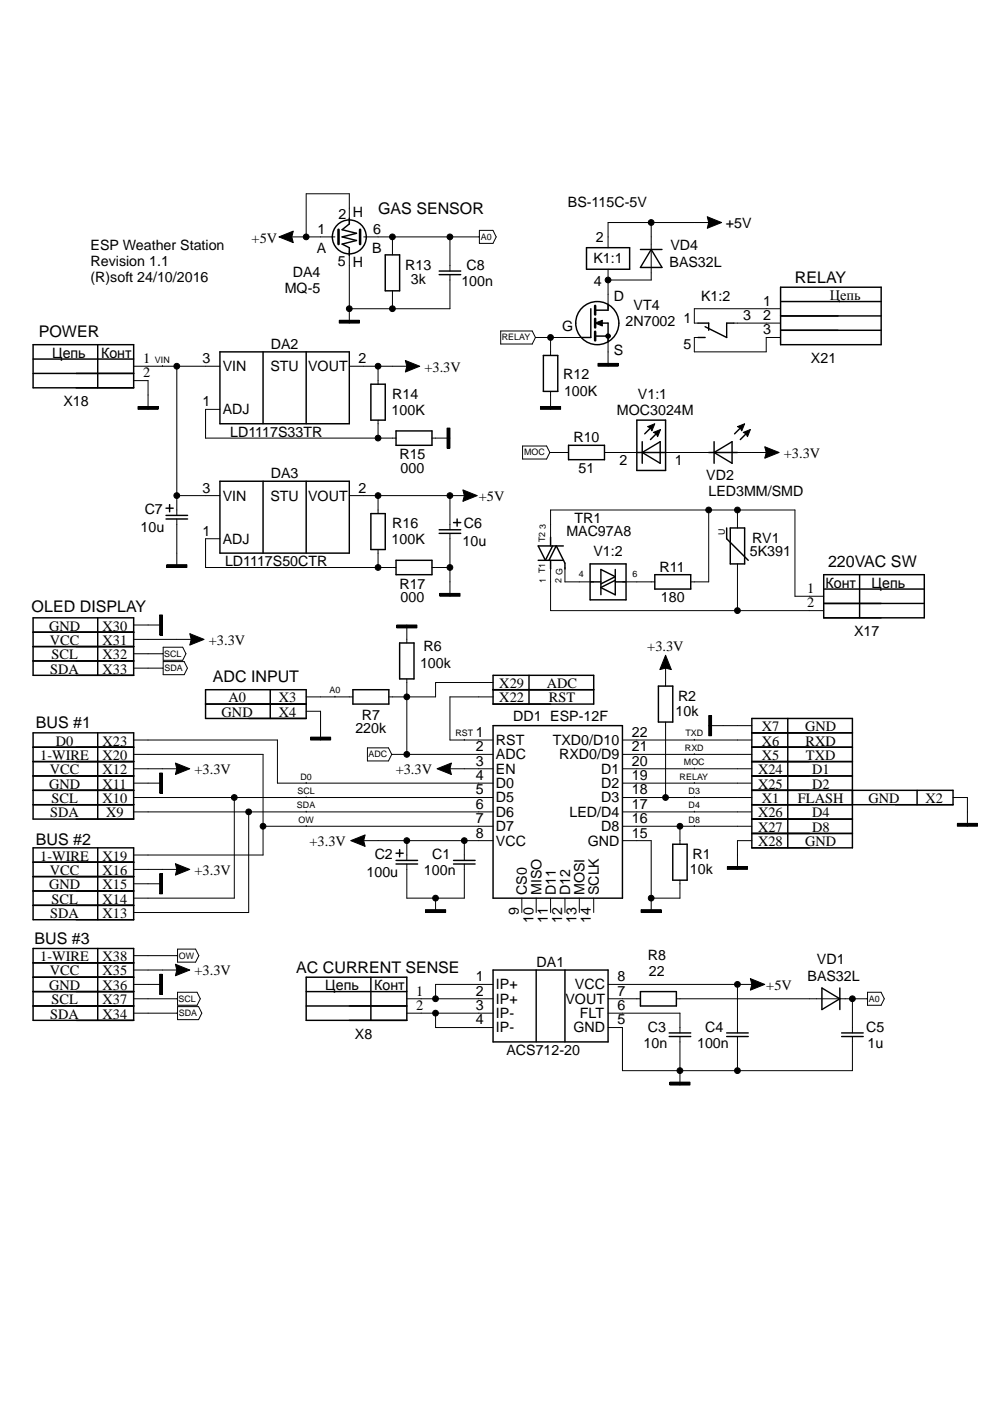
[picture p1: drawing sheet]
<svg xmlns="http://www.w3.org/2000/svg" width="210mm" height="297mm" viewBox="0 0 210 297" stroke-linecap="round" stroke-linejoin="round" font-family="sans-serif">
<g fill="none" stroke="#000" stroke-width=".21">
<path d="M59.1 50.2l3.1-1.2-.3 1.2 .3 1.2zM61.9 50.2h9.1M74.1 47.2v-6.1h-9.2v9.1M74.1 53.3v15.2M77.1 50.2h24.5M83.2 50.2v3.8M95.4 50.2v7.3M95.4 58.2v7.3h-21.3M101.6 48.8h2.9l.7 1.4-.7 1.4h-2.9zM128.9 57.1v8.4M138.1 47.2v12.2h-9.2M150 46l3 1.2-3 1.2 .3-1.2z"/>
<path d="M150.3 47.2h-21.4v5.3M28.3 77.7h18.3M34.4 77.5v.2M37.5 77.7v31.6M71.9 67.9h4.3v.6h-4.3zM74.1 77.7h12.2M80.2 77.7v3.8M83.2 61.7v3.8M85.9 76.4l3.1 1.3-3.1 1.2 .4-1.2zM106.2 70.2h6.6l.7 1.4-.7 1.3h-6.6zM113.5 71.6h9.6M116.7 71.6v3.8"/>
<path d="M126.2 68.5l1.5-.6v1.2zM126.8 77h4.3v.7h-4.3zM128.9 71.6v6.1M148 71.6h-.8v3h15.3v-3h3M155.6 68.5h9.9M165.5 65.5h-18.3v3h.8M28.3 80.7h3.1v6.1M29.3 86.2h4.2v.6h-4.2zM46.6 86.8h-3v6.1h40.4M80.2 89.1v3.8M91.6 92.9h3.8M94.8 90.8h.6v4.2h-.6z"/>
<path d="M110.8 94.6h5.1l.7 1.3-.7 1.4h-5.1zM114.6 86.2h4.3v.6h-4.3zM116.6 95.9h3.9M116.7 83v3.8M128.2 95.9h6.8M137.3 90.5l1.5-.7-.6 1.6-.3-.6zM138.5 91.7l1.5-.6-.6 1.5-.3-.6zM141.1 95.9h9.2M156.4 90.5l1.5-.7-.6 1.6-.3-.6zM156.4 95.9h6.1M157.6 91.7l1.5-.6-.6 1.5-.3-.6zM162.1 94.7l3.1 1.2-3.1 1.3 .4-1.3z"/>
<path d="M35.4 119.7h4.2v.6h-4.2zM37.5 110v10.3M37.5 105.1h9.1M46.6 114.2h-3v6.1h40.4M74.1 105.1h24.3M80.2 105.1v3.8M80.2 116.5v3.8M95.4 105.1v7.2M95.4 113.1v13.3M98.1 103.9l3.1 1.2-3.1 1.2 .3-1.2zM116.7 114.2v-6.1h51.9v18.3h6M150.3 108.1v15.3h-3.8"/>
<path d="M156.4 108.1v3.8M156.4 119.6v9.9M28.3 138.6h6.3M28.3 132.5h6.1M28.3 135.6h12.2M33.8 130.4h.6v4.3h-.6zM34.6 137.2h4.1l.7 1.4-.7 1.4h-4.1zM40.2 134.3l3.1 1.3-3.1 1.2 .3-1.2zM84.1 132.5h4.3v.6h-4.3zM86.3 132.5v3.8M91.6 120.3h3.8M93.3 125.8h4.2v.6h-4.2z"/>
<path d="M116.7 120.3v9.2h57.9M119.8 120.3v3.1h6.1M132 123.4h6.8M141.1 138.9l1.2 3.1-1.2-.3-1.2 .3zM28.3 159.9h27.5v21.4h-27.5M28.3 156.9h30.5v9.1h45.7M28.3 141.7h6.3M34.6 140.3h4.5l.6 1.4-.6 1.3h-4.5zM64.9 147.8h9.9M64.9 150.8h3.1v6.1M65.8 156.3h4.3v.6h-4.3zM71 147.6v.2"/>
<path d="M77.9 158.6h4.5l.7 1.3-.7 1.4h-4.5zM83.1 159.9h21.4M86.3 143.9v16M98.4 156.7v.2M104.5 144.7h-12.1v3.1h-10M104.5 147.8h-9.1v9.1h9.1M132 159.9h27.4M132 156.9h27.4M141.1 141.7v3.8M141.1 153.1v16M147.2 156.7v.2M147.2 159.8v.1"/>
<path d="M150.3 151.7h.6v4.3h-.6zM150.3 153.8h9.1M28.3 166h6.1M28.3 169.1h76.2M28.3 163h9.2M28.3 172.1h76.2M33.8 163.9h.6v4.3h-.6zM37.2 161.8l3 1.2-3 1.2 .3-1.2zM49.7 169.1v21.3h-21.4M52.7 172.1v21.4h-24.4M55.8 175.2h48.7M64.9 165.9v.1"/>
<path d="M64.9 168.9v.2M64.9 172v.1M64.9 175v.2M74.4 178.2l3-1.2-.3 1.2 .3 1.3zM77.1 178.2h27.4M86.3 178.2v4.2M92.7 163l3-1.2-.3 1.2 .3 1.2zM95.4 163h9.1M98.4 178.2v4.2M132 178.2h6.1v15.3M132 166h27.4M132 169.1h27.4"/>
<path d="M132 175.2h27.4M132 163h27.4M132 172.1h27.4M144.2 175.2v3.8M147.2 162.8v.2M147.2 165.9v.1M147.2 168.9v.2M147.2 172v.1M147.2 175v.2M159.4 178.2h-3v6.1M202.1 169.1h3v6.1M203 174.6h4.3v.6h-4.3z"/>
<path d="M28.3 184.3h9.2M28.3 187.4h6.1M33.8 185.2h.6v4.3h-.6zM37.2 183.1l3 1.2-3 1.2 .3-1.2zM86.3 183.2v7.2h12.1v-7.2M90.2 192.9h4.3v.6h-4.3zM92.4 190.4v3.1M110.6 190.4v3.1M113.7 190.4v3.1M116.7 190.4v3.1M119.8 190.4v3.1M122.8 190.4v3.1"/>
<path d="M125.9 190.4v3.1M135.9 192.9h4.3v.6h-4.3zM144.2 186.6v3.8h-6.1M154.2 183.7h4.3v.6h-4.3zM28.3 214.8h9.3M28.3 211.8h9.3M28.3 202.6h9.3M28.3 205.7h9.2M28.3 208.7h6.1M33.8 206.6h.6v4.2h-.6zM37.2 204.4l3 1.3-3 1.2 .3-1.2zM37.6 201.2h3.9l.7 1.4-.7 1.4h-3.9z"/>
<path d="M37.6 210.4h4.2l.7 1.4-.7 1.3h-4.2zM37.6 213.4h4.5l.7 1.4-.7 1.4h-4.5zM86.3 214.8h18.2M86.3 211.8h18.2M92.4 214.8v3.1h12.1M104.5 208.7h-12.1v3.1M128.9 214.8h15.3v4.2M128.9 211.8h6.9M128.9 217.9h3.1v9.1h48.7v-7.2M128.9 208.7h30.5M143.4 211.8h40.5M144.2 219.8v10.2"/>
<path d="M156.4 208.7v10.3M156.4 219.8v7.2M159.1 207.5l3 1.2-3 1.2 .3-1.2zM180.7 211.8v7.2M183.9 210.4h2.9l.7 1.4-.7 1.3h-2.9zM142 229.4h4.3v.6h-4.3z"/>
<circle cx="64.9" cy="50.2" r=".61"/>
<circle cx="83.2" cy="50.2" r=".61"/>
<circle cx="95.4" cy="50.2" r=".61"/>
<circle cx="128.9" cy="59.4" r=".61"/>
<circle cx="138.1" cy="47.2" r=".61"/>
<circle cx="37.5" cy="77.6" r=".61"/>
<circle cx="74.1" cy="65.5" r=".61"/>
<circle cx="80.2" cy="77.6" r=".61"/>
<circle cx="83.2" cy="65.5" r=".61"/>
<circle cx="116.7" cy="71.5" r=".61"/>
<circle cx="80.2" cy="92.9" r=".61"/>
<circle cx="37.5" cy="105.1" r=".61"/>
<circle cx="80.2" cy="105.1" r=".61"/>
<circle cx="95.4" cy="105.1" r=".61"/>
<circle cx="150.3" cy="108.1" r=".61"/>
<circle cx="156.4" cy="108.1" r=".61"/>
<circle cx="80.2" cy="120.3" r=".61"/>
<circle cx="95.4" cy="120.3" r=".61"/>
<circle cx="156.4" cy="129.5" r=".61"/>
<circle cx="86.2" cy="159.9" r=".61"/>
<circle cx="86.2" cy="147.7" r=".61"/>
<circle cx="49.7" cy="169.1" r=".61"/>
<circle cx="52.7" cy="172.1" r=".61"/>
<circle cx="55.8" cy="175.2" r=".61"/>
<circle cx="86.2" cy="178.2" r=".61"/>
<circle cx="98.4" cy="178.2" r=".61"/>
<circle cx="141.1" cy="169.1" r=".61"/>
<circle cx="144.2" cy="175.2" r=".61"/>
<circle cx="92.3" cy="190.4" r=".61"/>
<circle cx="138.1" cy="190.4" r=".61"/>
<circle cx="92.3" cy="211.8" r=".61"/>
<circle cx="92.3" cy="214.8" r=".61"/>
<circle cx="156.4" cy="208.7" r=".61"/>
<circle cx="180.7" cy="211.8" r=".61"/>
<circle cx="144.2" cy="227" r=".61"/>
<circle cx="156.4" cy="227" r=".61"/>
</g>
<g fill="#000">
<path d="M59.1 50.2l3.1-1.2-.3 1.2 .3 1.2zM150 46l3 1.2-3 1.2 .3-1.2zM85.9 76.4l3.1 1.3-3.1 1.2 .4-1.2zM126.2 68.5l1.5-.6v1.2zM137.3 90.5l1.5-.7-.6 1.6-.3-.6zM138.5 91.7l1.5-.6-.6 1.5-.3-.6zM156.4 90.5l1.5-.7-.6 1.6-.3-.6zM157.6 91.7l1.5-.6-.6 1.5-.3-.6zM162.1 94.7l3.1 1.2-3.1 1.3 .4-1.3zM98.1 103.9l3.1 1.2-3.1 1.2 .3-1.2zM40.2 134.3l3.1 1.3-3.1 1.2 .3-1.2zM141.1 138.9l1.2 3.1-1.2-.3-1.2 .3z"/>
<path d="M37.2 161.8l3 1.2-3 1.2 .3-1.2zM74.4 178.2l3-1.2-.3 1.2 .3 1.3zM92.7 163l3-1.2-.3 1.2 .3 1.2zM37.2 183.1l3 1.2-3 1.2 .3-1.2zM37.2 204.4l3 1.3-3 1.2 .3-1.2zM159.1 207.5l3 1.2-3 1.2 .3-1.2z"/>
<path d="M71.9 67.9h4.3v.6h-4.3z" fill-rule="evenodd"/>
<path d="M126.8 77h4.3v.7h-4.3z" fill-rule="evenodd"/>
<path d="M29.3 86.2h4.2v.6h-4.2z" fill-rule="evenodd"/>
<path d="M94.8 90.8h.6v4.2h-.6z" fill-rule="evenodd"/>
<path d="M114.6 86.2h4.3v.6h-4.3z" fill-rule="evenodd"/>
<path d="M33.8 130.4h.6v4.3h-.6z" fill-rule="evenodd"/>
<path d="M35.4 119.7h4.2v.6h-4.2z" fill-rule="evenodd"/>
<path d="M84.1 132.5h4.3v.6h-4.3z" fill-rule="evenodd"/>
<path d="M93.3 125.8h4.2v.6h-4.2z" fill-rule="evenodd"/>
<path d="M65.8 156.3h4.3v.6h-4.3z" fill-rule="evenodd"/>
<path d="M150.3 151.7h.6v4.3h-.6z" fill-rule="evenodd"/>
<path d="M33.8 163.9h.6v4.3h-.6z" fill-rule="evenodd"/>
<path d="M203 174.6h4.3v.6h-4.3z" fill-rule="evenodd"/>
<path d="M33.8 185.2h.6v4.3h-.6z" fill-rule="evenodd"/>
<path d="M90.2 192.9h4.3v.6h-4.3z" fill-rule="evenodd"/>
<path d="M135.9 192.9h4.3v.6h-4.3z" fill-rule="evenodd"/>
<path d="M154.2 183.7h4.3v.6h-4.3z" fill-rule="evenodd"/>
<path d="M33.8 206.6h.6v4.2h-.6z" fill-rule="evenodd"/>
<path d="M142 229.4h4.3v.6h-4.3z" fill-rule="evenodd"/>
<circle cx="64.9" cy="50.2" r=".61"/>
<circle cx="83.2" cy="50.2" r=".61"/>
<circle cx="95.4" cy="50.2" r=".61"/>
<circle cx="128.9" cy="59.4" r=".61"/>
<circle cx="138.1" cy="47.2" r=".61"/>
<circle cx="37.5" cy="77.6" r=".61"/>
<circle cx="74.1" cy="65.5" r=".61"/>
<circle cx="80.2" cy="77.6" r=".61"/>
<circle cx="83.2" cy="65.5" r=".61"/>
<circle cx="116.7" cy="71.5" r=".61"/>
<circle cx="80.2" cy="92.9" r=".61"/>
<circle cx="37.5" cy="105.1" r=".61"/>
<circle cx="80.2" cy="105.1" r=".61"/>
<circle cx="95.4" cy="105.1" r=".61"/>
<circle cx="150.3" cy="108.1" r=".61"/>
<circle cx="156.4" cy="108.1" r=".61"/>
<circle cx="80.2" cy="120.3" r=".61"/>
<circle cx="95.4" cy="120.3" r=".61"/>
<circle cx="156.4" cy="129.5" r=".61"/>
<circle cx="86.2" cy="159.9" r=".61"/>
<circle cx="86.2" cy="147.7" r=".61"/>
<circle cx="49.7" cy="169.1" r=".61"/>
<circle cx="52.7" cy="172.1" r=".61"/>
<circle cx="55.8" cy="175.2" r=".61"/>
<circle cx="86.2" cy="178.2" r=".61"/>
<circle cx="98.4" cy="178.2" r=".61"/>
<circle cx="141.1" cy="169.1" r=".61"/>
<circle cx="144.2" cy="175.2" r=".61"/>
<circle cx="92.3" cy="190.4" r=".61"/>
<circle cx="138.1" cy="190.4" r=".61"/>
<circle cx="92.3" cy="211.8" r=".61"/>
<circle cx="92.3" cy="214.8" r=".61"/>
<circle cx="156.4" cy="208.7" r=".61"/>
<circle cx="180.7" cy="211.8" r=".61"/>
<circle cx="144.2" cy="227" r=".61"/>
<circle cx="156.4" cy="227" r=".61"/>
</g>
<g fill="none" stroke="#000" stroke-width=".31">
<path d="M74.1 46.3v1.2l-1.6 1.2 3.1 .8-3.1 .7 3.1 .8-3.1 .8 1.6 .7v1.7M81.7 54h3v7.7h-3zM93.1 57.5h4.6M93.1 58.2h4.6M124.4 52.5h9.1v4.6h-9.1zM135.8 56.7h4.6M135.8 52.9h4.6M7 73.1h21.3v9.1h-21.3zM7 79.2h21.3M7 76.1h21.3M20.7 73.1v9.1M55.8 74.6v15.2"/>
<path d="M64.9 74.6v15.2M74.1 74.6h-27.5v15.2h27.5M115.2 75.4h3.1v7.6h-3.1zM125.3 65.5v6.1h-2.1M126.2 71.3h2.7M127.4 68.5h1.5v4M128.9 64.5v1.3h-2.7M148 71.6h1.5M148 68.5h2.3M149.5 69.3l4.6 2.3M154.1 68.5h1.5M165.5 60.9h21.3v12.2h-21.3z"/>
<path d="M165.5 67h21.3M165.5 70h21.3M165.5 63.9h21.3M78.6 81.5h3.1v7.6h-3.1zM84 91.4h7.6v3h-7.6zM120.5 94.4h7.7v3.1h-7.7zM135 89.1h6.1v10.6h-6.1zM135 95.9h6.1M136.2 93.7v4.5M138.2 90.5l-1.5 1.5M139.4 91.7l-1.5 1.5M140 93.7v4.5"/>
<path d="M150.3 95.9h6.1M151.4 93.7v4.5M155.2 93.7v4.5M157.3 90.5l-1.6 1.5M158.5 91.7l-1.5 1.5M35.2 107.7h1.5M35.2 110h4.6M35.2 109.3h4.6M36 107v1.5M55.8 102v15.3M64.9 102v15.3M74.1 102h-27.5v15.3h27.5"/>
<path d="M78.6 108.9h3.1v7.6h-3.1zM84 118.8h7.6v3h-7.6zM93.1 113.1h4.6M93.1 112.3h4.6M96.2 110.8h1.5M96.9 110v1.6M114.1 118.8h5.4M116.4 118.8l1.6-3.1 1.8 3.7v1.2M116.7 113.9v1.8M116.7 118.8v1.8M117.2 115.7l-1.6 3.1-1.5-3.1h5.3M125.1 119.6h7.6v7.6h-7.6z"/>
<path d="M154.1 111.9v2.3l4.5 4.6M154.8 111.9h3.1v7.7h-3.1zM7 131h21.3v12.2h-21.3zM7 137.1h21.3M7 134h21.3M20.7 131v12.2M84.7 136.3h3.1v7.6h-3.1zM125.3 123.4h2.1M127.4 123.8l3.1-1.5-3.1-1.6v5.4M130.5 120.7v5.4l-3.1-1.5 3.1-1.6M130.5 123.4h2.1M138.8 121.8h7.7v3.1h-7.7z"/>
<path d="M174.6 121.8h21.4v9.2h-21.4zM174.6 124.9h21.4M174.6 127.9h21.4M182.3 121.8v9.2M7 155.4h21.3v18.3h-21.3zM7 158.4h21.3M7 140.1h21.3M20.7 155.4v18.3M43.6 146.2h21.3v6.1h-21.3zM43.6 149.3h21.3M57.3 146.2v6.1M74.8 146.2h7.6v3.1h-7.6z"/>
<path d="M104.5 143.2h21.4v6.1h-21.4zM104.5 146.2h21.4M104.5 153.8h27.5v36.6h-27.5zM112.2 143.2v6.1M139.6 145.5h3v7.6h-3zM159.4 158.4h21.3M159.4 155.4h21.3M159.4 152.3h21.3v27.5h-21.3zM167 152.3v27.5M7 179.8h21.3v15.2h-21.3zM7 167.6h21.3M7 164.5h21.3"/>
<path d="M7 170.6h21.3M7 161.5h21.3M20.7 179.8v15.2M142.6 179h3.1v7.6h-3.1zM159.4 167.6h42.7v3h-42.7M159.4 164.5h21.3M159.4 161.5h21.3M159.4 176.7h21.3M159.4 173.7h21.3M194.4 167.6v3M7 191.9h21.3M7 185.9h21.3"/>
<path d="M7 182.8h21.3M7 188.9h21.3M84 180.9h1.5M84 183.2h4.5M84 182.4h4.5M84.7 180.1v1.6M96.2 183.2h4.5M96.2 182.4h4.5M7 201.1h21.3v15.2h-21.3zM7 213.3h21.3M7 210.2h21.3M7 207.2h21.3"/>
<path d="M7 204.1h21.3M20.7 201.1v15.2M64.9 207.2h21.4v9.1h-21.4zM64.9 213.3h21.4M64.9 210.2h21.4M78.6 207.2v9.1M104.5 205.7h24.4v15.2h-24.4zM119.8 205.7v15.2M135.8 210.2h7.6v3.1h-7.6zM141.9 219h4.6M141.9 219.8h4.6M154.1 219h4.5"/>
<path d="M154.1 219.8h4.5M174.3 209.5v4.5M178.1 209.5v4.5M178.4 219h4.6M178.4 219.8h4.6"/>
<circle cx="74.1" cy="50.2" r="3.6"/>
<circle cx="126.6" cy="68.5" r="4.6"/>
</g>
<path d="M135.8 56.7l2.3-3.8 2.3 3.8M74.1 74.6v15.2M150.3 68.5v1.5M154.1 68.5v3.1M140 93.7l-3.8 2.2 3.8 2.3M155.2 93.7l-3.8 2.2 3.8 2.3M74.1 102v15.3M113.7 205.7v15.2M174.3 209.5l3.8 2.3-3.8 2.2" fill="none" stroke="#000" stroke-width=".3"/>
<path d="M71.8 48.7v3.1M76.3 48.7v3.1M126.2 64.9v1.8M126.2 67.6v1.8M126.2 70.3v1.9" fill="none" stroke="#000" stroke-width=".54"/>
<circle cx="128.9" cy="71.3" r=".26" fill="none" stroke="#000" stroke-width=".66"/>
<g font-size="3.4">
<text x="80.2" y="45.3">GAS SENSOR</text>
<text x="168.6" y="59.9">RELAY</text>
<text x="8.2" y="71.5">POWER</text>
<text x="175.6" y="120.3">220VAC SW</text>
<text x="6.7" y="129.7">OLED DISPLAY</text>
<text x="45.1" y="144.7">ADC INPUT</text>
<text x="7.6" y="154.4">BUS #1</text>
<text x="7.6" y="179.1">BUS #2</text>
<text x="7.3" y="200.1">BUS #3</text>
<text x="62.8" y="206.2">AC CURRENT SENSE</text>
</g>
<g font-size="3">
<text x="71.8" y="46.5">2</text>
<text x="74.8" y="45.9">H</text>
<text x="120.4" y="43.8">BS-115C-5V</text>
<text x="19.2" y="53">ESP Weather Station</text>
<text x="53.4" y="51.4">+5V</text>
<text x="67.2" y="53.6">A</text>
<text x="67.3" y="49.6">1</text>
<text x="78.9" y="53.6">B</text>
<text x="79.1" y="49.6">6</text>
<text x="126.3" y="51.4">2</text>
<text x="142.1" y="52.9">VD4</text>
<text x="153.9" y="48.3">+5V</text>
<text x="19.2" y="56.3">Revision 1.1</text>
<text x="19.2" y="59.7">(R)soft 24/10/2016</text>
<text x="62.1" y="58.7">DA4</text>
<text x="71.6" y="56.4">5</text>
<text x="74.8" y="56.6">H</text>
<text x="85.9" y="57.2">R13</text>
<text x="98.9" y="57.2">C8</text>
<text x="125.8" y="55.7">K1:1</text>
<text x="142" y="56.6">BAS32L</text>
<text x="60.4" y="62.1">MQ-5</text>
<text x="87.1" y="60.3">3k</text>
<text x="97.8" y="60.6">100n</text>
<text x="125.9" y="60.5">4</text>
<text x="130.1" y="63.8">D</text>
<text x="134.3" y="65.7">VT4</text>
<text x="148.7" y="63.9">K1:2</text>
<text x="161.8" y="64.8">1</text>
<text x="175.9" y="63.6">Цепь</text>
<text x="119.2" y="70.2">G</text>
<text x="132.6" y="69.1">2N7002</text>
<text x="144.9" y="68.5">1</text>
<text x="157.6" y="67.8">3</text>
<text x="161.8" y="70.9">3</text>
<text x="161.8" y="67.8">2</text>
<text x="11.1" y="75.8">Цепь</text>
<text x="21.4" y="75.8">Конт</text>
<text x="30.3" y="77">1</text>
<text x="43" y="77">3</text>
<text x="57.4" y="73.9">DA2</text>
<text x="76" y="77">2</text>
<text x="130.1" y="75.3">S</text>
<text x="144.9" y="73.9">5</text>
<text x="171.9" y="77">X21</text>
<text x="30.3" y="80">2</text>
<text x="47.2" y="78.7">VIN</text>
<text x="57.3" y="78.7">STU</text>
<text x="65.3" y="78.7">VOUT</text>
<text x="90" y="78.8">+3.3V</text>
<text x="119.4" y="80.3">R12</text>
<text x="13.5" y="86.1">X18</text>
<text x="43" y="86.1">1</text>
<text x="47.2" y="87.8">ADJ</text>
<text x="83" y="88">100K</text>
<text x="83.2" y="84.6">R14</text>
<text x="119.6" y="84">100K</text>
<text x="130.8" y="88">MOC3024M</text>
<text x="135.3" y="84.6">V1:1</text>
<text x="48.8" y="92.6">LD1117S33TR</text>
<text x="121.6" y="93.8">R10</text>
<text x="57.4" y="101.4">DA3</text>
<text x="84.7" y="97.4">R15</text>
<text x="84.9" y="100.2">000</text>
<text x="122.7" y="100.2">51</text>
<text x="131.3" y="98.7">2</text>
<text x="143.1" y="98.7">1</text>
<text x="149.8" y="101.7">VD2</text>
<text x="166.2" y="97.1">+3.3V</text>
<text x="43" y="104.4">3</text>
<text x="47.2" y="106.1">VIN</text>
<text x="57.3" y="106.1">STU</text>
<text x="65.3" y="106.1">VOUT</text>
<text x="76" y="104.4">2</text>
<text x="101.5" y="106.3">+5V</text>
<text x="150.2" y="105.1">LED3MM/SMD</text>
<text x="29.8" y="112.7">10u</text>
<text x="30.7" y="109">C7</text>
<text x="43" y="113.6">1</text>
<text x="83.2" y="112">R16</text>
<text x="98.3" y="112">C6</text>
<text x="120.1" y="113.6">MAC97A8</text>
<text x="121.8" y="110.8">TR1</text>
<text x="47.2" y="115.3">ADJ</text>
<text x="83" y="115.4">100K</text>
<text x="98.1" y="115.7">10u</text>
<text x="125.8" y="117.8">V1:2</text>
<text x="159" y="117.9">5K391</text>
<text x="159.5" y="115.1">RV1</text>
<text x="47.7" y="120">LD1117S50CTR</text>
<text x="84.7" y="124.9">R17</text>
<text x="139.9" y="121.2">R11</text>
<text x="171.1" y="125.8">1</text>
<text x="175" y="124.6">Конт</text>
<text x="184.8" y="124.6">Цепь</text>
<text x="84.9" y="127.6">000</text>
<text x="140.1" y="127.6">180</text>
<text x="171.1" y="128.8">2</text>
<text x="10.4" y="133.7">GND</text>
<text x="10.6" y="136.7">VCC</text>
<text x="21.7" y="133.7">X30</text>
<text x="21.7" y="136.7">X31</text>
<text x="44.3" y="136.7">+3.3V</text>
<text x="89.8" y="138">R6</text>
<text x="137.2" y="137.9">+3.3V</text>
<text x="181.1" y="134.9">X17</text>
<text x="10.7" y="142.8">SDA</text>
<text x="10.9" y="139.8">SCL</text>
<text x="21.7" y="139.8">X32</text>
<text x="21.7" y="142.8">X33</text>
<text x="89.1" y="141.6">100k</text>
<text x="48.4" y="148.9">A0</text>
<text x="59.1" y="148.9">X3</text>
<text x="105.9" y="148.9">X22</text>
<text x="105.9" y="145.9">X29</text>
<text x="115.9" y="145.9">ADC</text>
<text x="116.4" y="148.9">RST</text>
<text x="143.8" y="148.6">R2</text>
<text x="47" y="152">GND</text>
<text x="59.1" y="152">X4</text>
<text x="75.3" y="155.4">220k</text>
<text x="76.7" y="152.6">R7</text>
<text x="108.8" y="152.9">DD1 ESP-12F</text>
<text x="143.2" y="151.7">10k</text>
<text x="161.5" y="155">X7</text>
<text x="170.7" y="155">GND</text>
<text x="8.5" y="161.1">1-WIRE</text>
<text x="11.9" y="158.1">D0</text>
<text x="21.7" y="161.1">X20</text>
<text x="21.7" y="158.1">X23</text>
<text x="100.9" y="159.3">2</text>
<text x="100.9" y="156.2">1</text>
<text x="105.2" y="161">ADC</text>
<text x="105.2" y="157.9">RST</text>
<text x="117.2" y="157.9">TXD0/D10</text>
<text x="118.6" y="161">RXD0/D9</text>
<text x="134" y="159.3">21</text>
<text x="134" y="156.2">22</text>
<text x="161.5" y="158.1">X6</text>
<text x="161.5" y="161.1">X5</text>
<text x="170.8" y="158.1">RXD</text>
<text x="170.9" y="161.1">TXD</text>
<text x="10.4" y="167.2">GND</text>
<text x="10.6" y="164.2">VCC</text>
<text x="21.7" y="167.2">X11</text>
<text x="21.7" y="164.2">X12</text>
<text x="41.2" y="164.2">+3.3V</text>
<text x="83.9" y="164.2">+3.3V</text>
<text x="100.9" y="162.3">3</text>
<text x="100.9" y="165.4">4</text>
<text x="105.2" y="164">EN</text>
<text x="105.2" y="167.1">D0</text>
<text x="127.5" y="164">D1</text>
<text x="127.5" y="167.1">D2</text>
<text x="134" y="162.3">20</text>
<text x="134" y="165.4">19</text>
<text x="160.7" y="167.2">X25</text>
<text x="160.7" y="164.2">X24</text>
<text x="172.2" y="167.2">D2</text>
<text x="172.2" y="164.2">D1</text>
<text x="10.7" y="173.3">SDA</text>
<text x="10.9" y="170.3">SCL</text>
<text x="21.7" y="170.3">X10</text>
<text x="22.5" y="173.3">X9</text>
<text x="100.9" y="168.4">5</text>
<text x="100.9" y="171.5">6</text>
<text x="105.2" y="170.1">D5</text>
<text x="105.2" y="173.2">D6</text>
<text x="120.7" y="173.2">LED/D4</text>
<text x="127.5" y="170.1">D3</text>
<text x="134" y="168.4">18</text>
<text x="134" y="171.5">17</text>
<text x="160.7" y="173.3">X26</text>
<text x="161.5" y="170.3">X1</text>
<text x="169.2" y="170.3">FLASH</text>
<text x="172.2" y="173.3">D4</text>
<text x="184.1" y="170.3">GND</text>
<text x="196.2" y="170.3">X2</text>
<text x="65.6" y="179.4">+3.3V</text>
<text x="100.9" y="177.6">8</text>
<text x="100.9" y="174.5">7</text>
<text x="105.2" y="179.3">VCC</text>
<text x="105.2" y="176.2">D7</text>
<text x="124.6" y="179.3">GND</text>
<text x="127.5" y="176.2">D8</text>
<text x="134" y="177.6">15</text>
<text x="134" y="174.5">16</text>
<text x="160.7" y="176.4">X27</text>
<text x="160.7" y="179.4">X28</text>
<text x="170.7" y="179.4">GND</text>
<text x="172.2" y="176.4">D8</text>
<text x="8.5" y="182.4">1-WIRE</text>
<text x="10.6" y="185.5">VCC</text>
<text x="21.7" y="185.5">X16</text>
<text x="21.7" y="182.4">X19</text>
<text x="41.2" y="185.5">+3.3V</text>
<text x="77.7" y="185.8">100u</text>
<text x="79.4" y="182.1">C2</text>
<text x="89.9" y="185.5">100n</text>
<text x="91.6" y="182.1">C1</text>
<text x="146.3" y="185.2">10k</text>
<text x="146.8" y="182.1">R1</text>
<text x="10.4" y="188.5">GND</text>
<text x="10.9" y="191.6">SCL</text>
<text x="21.7" y="188.5">X15</text>
<text x="21.7" y="191.6">X14</text>
<text x="111.7" y="189.8" transform="rotate(-90 111.7 189.8)">CS0</text>
<text x="114.8" y="189.8" transform="rotate(-90 114.8 189.8)">MISO</text>
<text x="117.8" y="189.8" transform="rotate(-90 117.8 189.8)">D11</text>
<text x="120.9" y="189.8" transform="rotate(-90 120.9 189.8)">D12</text>
<text x="123.9" y="189.8" transform="rotate(-90 123.9 189.8)">MOSI</text>
<text x="127" y="189.8" transform="rotate(-90 127 189.8)">SCLK</text>
<text x="10.7" y="194.6">SDA</text>
<text x="21.7" y="194.6">X13</text>
<text x="110" y="194.1" transform="rotate(-90 110 194.1)">9</text>
<text x="113.1" y="195.8" transform="rotate(-90 113.1 195.8)">10</text>
<text x="116.1" y="195.8" transform="rotate(-90 116.1 195.8)">11</text>
<text x="119.2" y="195.8" transform="rotate(-90 119.2 195.8)">12</text>
<text x="122.2" y="195.8" transform="rotate(-90 122.2 195.8)">13</text>
<text x="125.3" y="195.8" transform="rotate(-90 125.3 195.8)">14</text>
<text x="8.5" y="203.8">1-WIRE</text>
<text x="21.7" y="203.8">X38</text>
<text x="137.4" y="203.5">R8</text>
<text x="10.4" y="209.9">GND</text>
<text x="10.6" y="206.8">VCC</text>
<text x="21.7" y="206.8">X35</text>
<text x="21.7" y="209.9">X36</text>
<text x="41.2" y="206.8">+3.3V</text>
<text x="69" y="209.9">Цепь</text>
<text x="79.3" y="209.9">Конт</text>
<text x="100.9" y="208.1">1</text>
<text x="105.2" y="209.8">IP+</text>
<text x="113.8" y="205">DA1</text>
<text x="121.9" y="209.8">VCC</text>
<text x="130.9" y="208.1">8</text>
<text x="137.6" y="206.9">22</text>
<text x="162.5" y="209.9">+5V</text>
<text x="171.2" y="208.1">BAS32L</text>
<text x="173.2" y="204.4">VD1</text>
<text x="10.7" y="216">SDA</text>
<text x="10.9" y="212.9">SCL</text>
<text x="21.7" y="216">X34</text>
<text x="21.7" y="212.9">X37</text>
<text x="88.2" y="211.1">1</text>
<text x="88.2" y="214.1">2</text>
<text x="100.9" y="211.1">2</text>
<text x="100.9" y="214.2">3</text>
<text x="105.2" y="212.8">IP+</text>
<text x="105.2" y="215.8">IP-</text>
<text x="119.9" y="212.8">VOUT</text>
<text x="122.9" y="215.8">FLT</text>
<text x="130.9" y="214.2">6</text>
<text x="130.9" y="211.1">7</text>
<text x="75.3" y="220.2">X8</text>
<text x="100.9" y="217.2">4</text>
<text x="105.2" y="218.9">IP-</text>
<text x="121.6" y="218.9">GND</text>
<text x="130.9" y="217.2">5</text>
<text x="137.4" y="218.7">C3</text>
<text x="149.5" y="218.7">C4</text>
<text x="183.7" y="218.7">C5</text>
<text x="107.4" y="223.6">ACS712-20</text>
<text x="136.5" y="222.1">10n</text>
<text x="147.8" y="222.1">100n</text>
<text x="183.9" y="222.1">1u</text>
</g>
<g font-size="1.9">
<text x="101.9" y="50.9">A0</text>
<text x="32.9" y="76.9">VIN</text>
<text x="106.4" y="72.2">RELAY</text>
<text x="111.1" y="96.6">MOC</text>
<text x="115.7" y="112.1" transform="rotate(-90 115.7 112.1)">3</text>
<text x="153.7" y="113.4" transform="rotate(-90 153.7 113.4)">U</text>
<text x="115.6" y="114.9" transform="rotate(-90 115.6 114.9)">T2</text>
<text x="115.7" y="123.5" transform="rotate(-90 115.7 123.5)">1 T1</text>
<text x="119.1" y="123.5" transform="rotate(-90 119.1 123.5)">2 G</text>
<text x="122.7" y="122.3">4</text>
<text x="134.1" y="122.3">6</text>
<text x="34.8" y="139.2">SCL</text>
<text x="34.9" y="142.3">SDA</text>
<text x="69.9" y="147">A0</text>
<text x="78.1" y="160.6">ADC</text>
<text x="96.6" y="156.1">RST</text>
<text x="145.2" y="159.2">RXD</text>
<text x="145.3" y="156.1">TXD</text>
<text x="63.7" y="165.3">D0</text>
<text x="144.1" y="165.3">RELAY</text>
<text x="145" y="162.2">MOC</text>
<text x="63" y="171.4">SDA</text>
<text x="63.1" y="168.3">SCL</text>
<text x="146" y="168.3">D3</text>
<text x="146" y="171.4">D4</text>
<text x="63.3" y="174.4">OW</text>
<text x="146" y="174.4">D8</text>
<text x="37.9" y="203.3">OW</text>
<text x="37.9" y="212.4">SCL</text>
<text x="37.9" y="215.4">SDA</text>
<text x="184.2" y="212.4">A0</text>
</g>
</svg>
